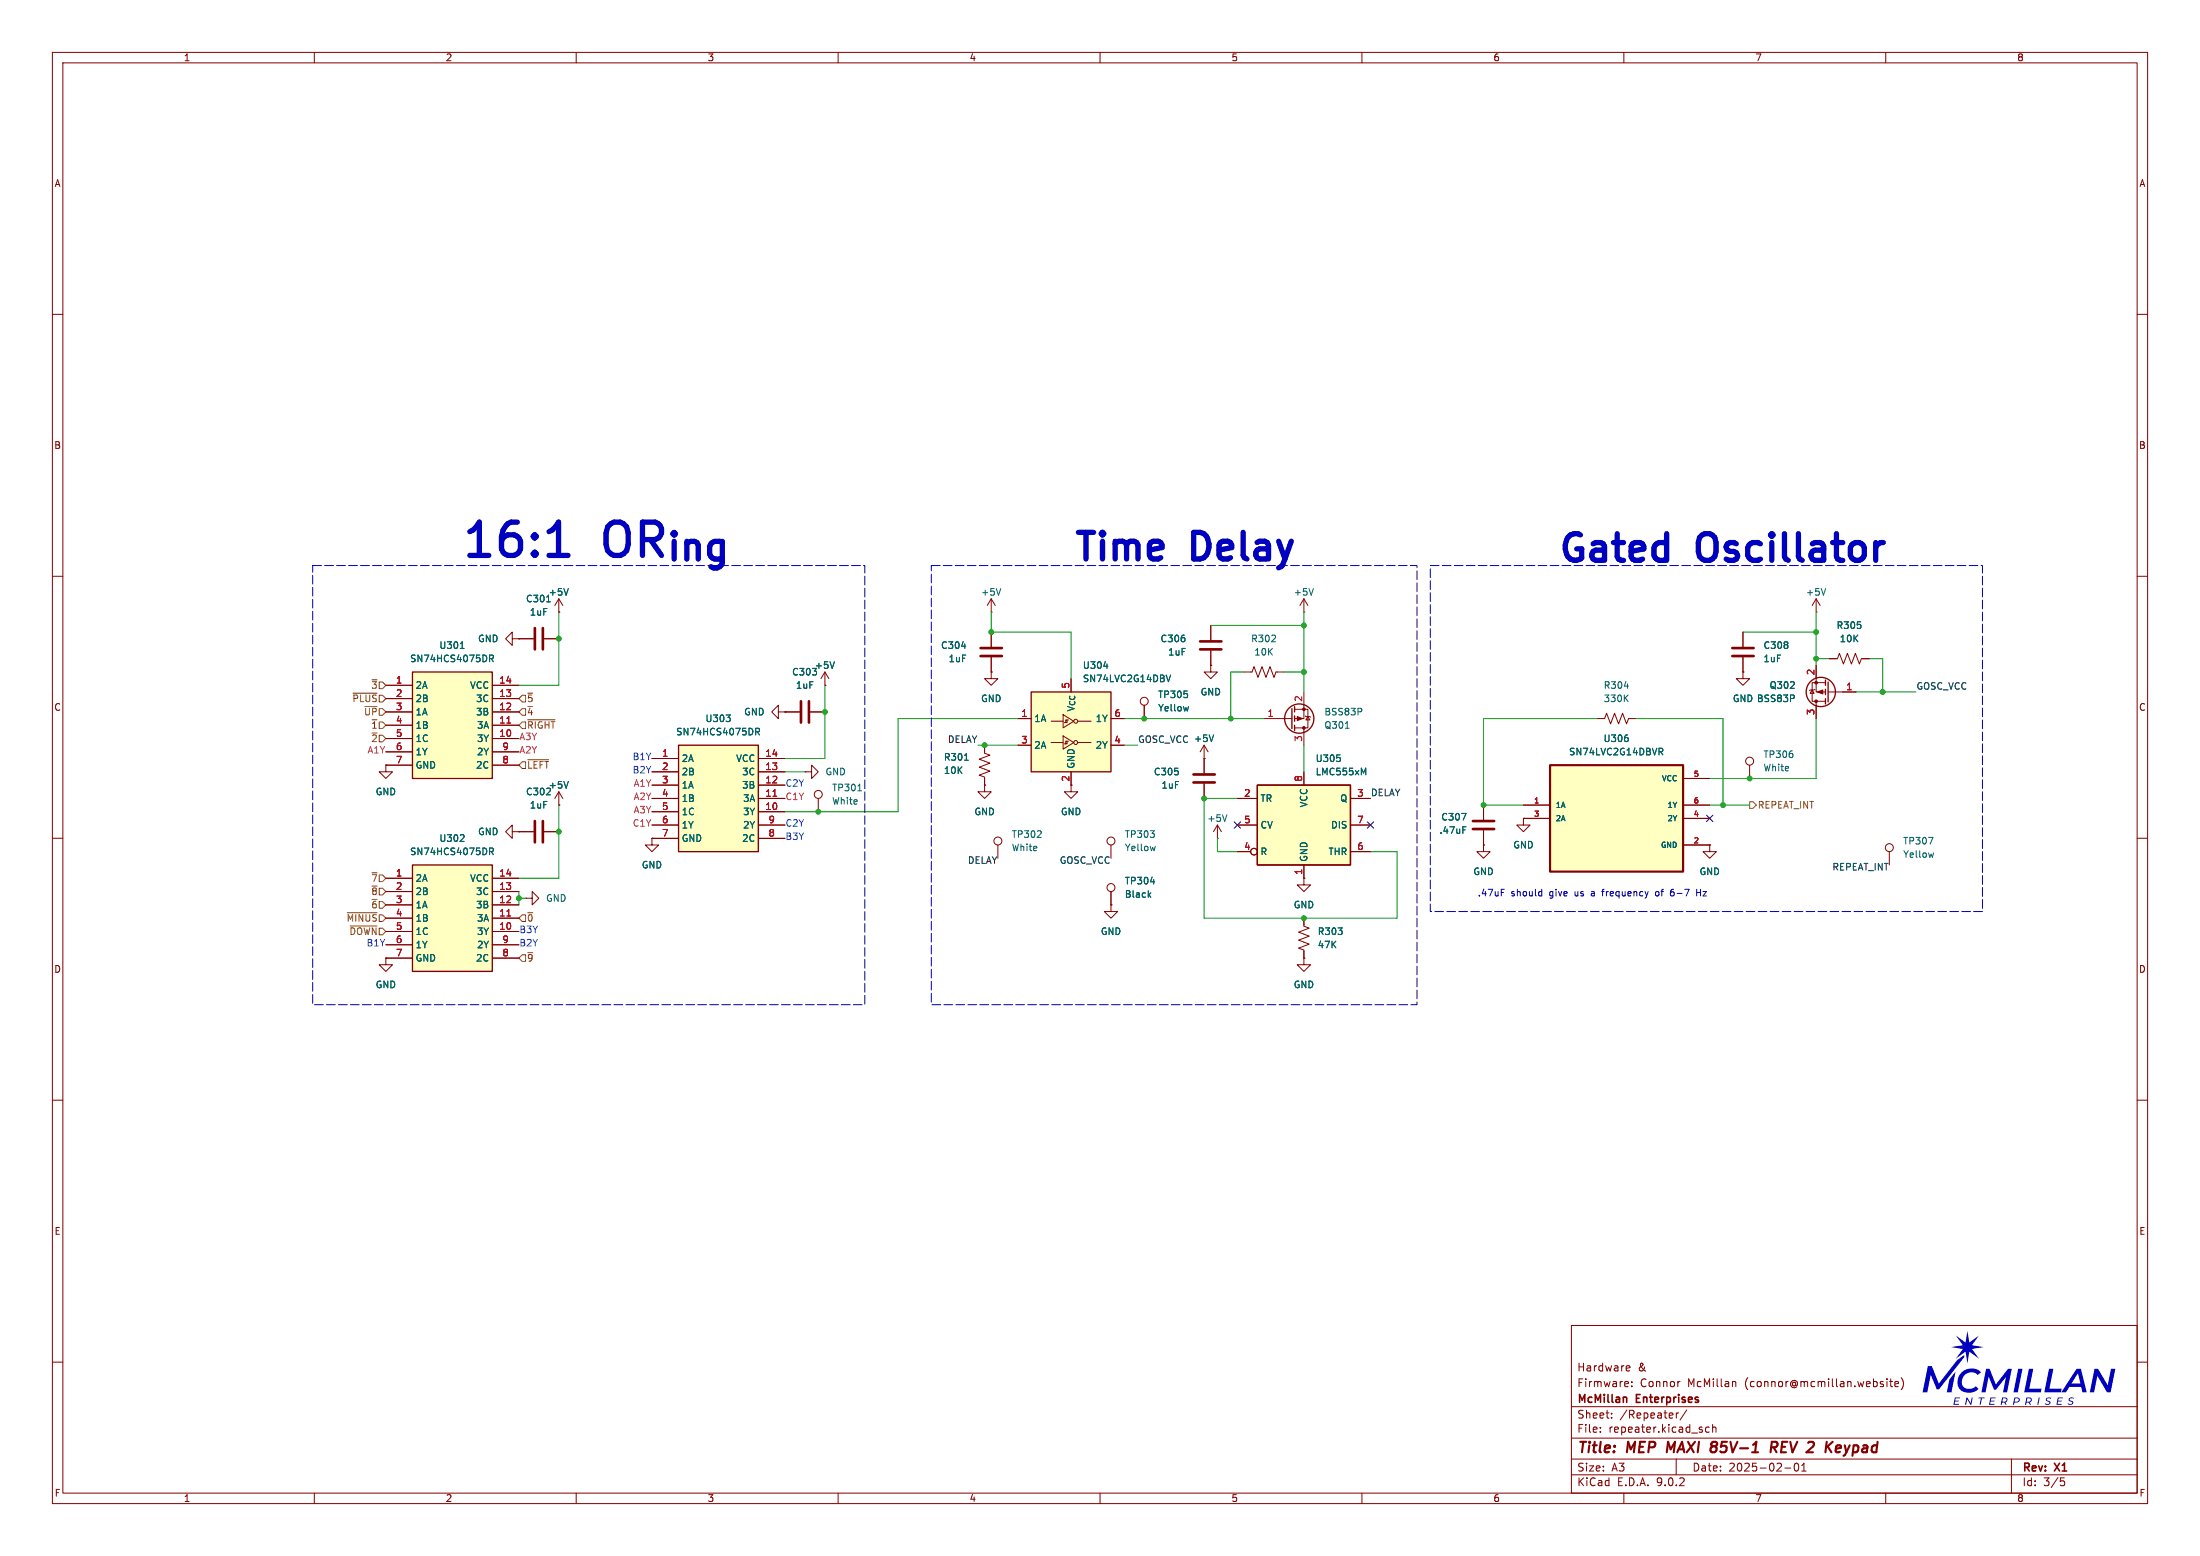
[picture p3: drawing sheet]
<svg xmlns="http://www.w3.org/2000/svg" width="420mm" height="297mm" viewBox="0 0 420 297" stroke-linecap="round" stroke-linejoin="round" font-family="sans-serif">
<g fill="none" stroke="#840000" stroke-width=".19">
<path d="M10 10h400v277h-400zM12 12h396v273h-396zM60 10v2M110 10v2M160 10v2M210 10v2M260 10v2M310 10v2M360 10v2M10 60h2M408 60h2M10 110h2"/>
<path d="M408 110h2M10 160h2M408 160h2M10 210h2M408 210h2M300 253h108v32h-108zM10 260h2M300 278.5h108M300 274.5h108M300 268.5h108M305.5 273.2v.2M305.5 272.5v.1"/>
<path d="M307.7 270.5v.2M307.7 269.8v.1M310.7 260.7l.4 .1 .1 .2-.8 .2M310.8 263.8l.1 .2-.7 .2M311.1 261.6l-.4 .1M311.5 264.5v.2M311.5 263.8v.1M320 278.5v3M320 269.7v1M320.4 269.7l-.2 .1-.2 .2M320.6 263.7h.1M322 269.1l-1.3 1.9"/>
<path d="M326.3 272.5l-.4-.1-.3 .3 .1 .6h.6M326.9 272.5l.3-.1 .3 .1 .1 .9M326.9 271.9v1.5M330.9 263.7h.3l.2 .2v.8M342.7 279.4l.2-.1a.8 .8 0 0 1 .5 .7 .8 .8 0 0 1-.5 .8l-.2-.2-.2-.4zM343.9 279.7l.5-.4v1.5M360.2 263.2v.1M360.2 263.7v1M360.7 263.7h.6M360.9 263.2v1.3l.4 .2M361.7 264.2l.7-.2v-.2l-.5-.1-.2 .2 .1 .7h.6M362.9 263a1.72 1.72 0 0 1 0 2.3"/>
<path d="M384 278.5v6.5M408 260h2M60 285v2M110 285v2M160 285v2M210 285v2M260 285v2M300 281.5h108M310 285v2M340.7 280.2h1.2M343.9 280.8h.9M360 285v2"/>
<path d="M393.4 282.1h.7M393.5 282.7h.4l.3 .2-.2 .6-.5 .1"/>
</g>
<path d="M318.4 275.2l-.2 2M327 276.1h.4M327.1 275.2h.4M327.4 276.1l.2 .1M327.5 277l-.3 .2M327.6 276l-.2 .1M338.1 276.3h.8a.55 .55 0 0 0 .4-.5 .55 .55 0 0 0-.3-.6h-.7l-.3 2M338.6 276.3l.5 .9M350.8 275.9l.6 .1v.3l-.9 .2M351.3 277.1l-.6 .1" fill="none" stroke="#840000" stroke-width=".4"/>
<path d="M310.3 266.7l.2 .2v.8" fill="none" stroke="#840000" stroke-width=".3"/>
<path d="M78.7 128.3h15.3v20.3h-15.3z" fill="#ffffc2"/>
<path d="M78.7 128.3h15.3v20.3h-15.3z" fill="none" stroke="#840000" stroke-width=".25"/>
<g fill="none" stroke="#840000" stroke-width=".19">
<path d="M73.7 130.8h5M73.7 133.4h5M73.7 135.9h5M73.7 138.4h5M94 130.8h5.1M94 133.4h5.1M94 135.9h5.1M94 138.4h5.1M73.7 141h5M73.7 143.5h5M73.7 146.1h5M94 141h5.1"/>
<path d="M94 143.5h5.1M94 146.1h5.1M106.7 153.7h.1M106.7 151.1l-.8 1.3M106.7 151.1l.7 1.3M106.7 151.1v2.6M156.2 152.4v2.5M204.5 149.9v1.2h1.2l-1.2 1.3-1.3-1.3h1.3M229.9 144.8v2.8M229.9 149.6v2.8M232.4 157.5l-.8 1.3M232.4 157.5l.8 1.3"/>
<path d="M232.4 157.5v2.5M190.5 161.3v2.5M212.1 161.3v2.5M212.1 170.2v2.5M232.4 160h.1M248.9 175.3v1.5l1 .4-2 .7 2 .8-2 .8 2 .7-2 .8 1 .4v1.5M248.9 167.6v1.3h1.3l-1.3 1.3-1.3-1.3h1.3M248.9 167.6h.1M248.9 182.9v1.3h1.3l-1.3 1.2-1.3-1.2h1.3M248.9 182.9h.1"/>
<circle cx="156.2" cy="151.6" r=".76"/>
<circle cx="190.5" cy="160.5" r=".76"/>
<circle cx="212.1" cy="169.4" r=".76"/>
<circle cx="212.1" cy="160.5" r=".76"/>
</g>
<path d="M96.8 138h.7" fill="none" stroke="#a90000" stroke-width=".19"/>
<path d="M87.9 123.8h.7M93.5 125.7l.6-.1 .1-.1-.1-.3-.6-.2v1.3M93.8 125.7l.4 .6M108.5 149.2l-.4 1.2M163.8 150.9h.7M234.2 155.5l-.4 1.3M219.3 170.8l.4 .5M219.6 168.3h.8M219.7 170.4l-.5 .5M220.5 161.5l-.2 .9" fill="none" stroke="#006464" stroke-width=".19"/>
<path d="M227.8 147.8h4.1M227.8 149.4h4.1" fill="none" stroke="#840000" stroke-width=".51"/>
<path d="M129.5 142.2h15.3v20.4h-15.3z" fill="#ffffc2"/>
<g fill="none" stroke="#840000" stroke-width=".25">
<path d="M348.5 129.8v1M348.5 131.6v1M348.5 133.4v1M349 130.2v3.8M129.5 142.2h15.3v20.4h-15.3z"/>
<circle cx="347.6" cy="132.1" r="2.79"/>
</g>
<g fill="none" stroke="#840000" stroke-width=".19">
<path d="M346.7 116.8h.1M346.7 114.3v2.5M346.7 114.3l-.8 1.3M346.7 114.3l.8 1.3M149.9 135.9h2.8M154.7 135.9h2.8M157.5 130.8h.1M157.5 128.3l-.8 1.2M157.5 128.3l.7 1.2M157.5 128.3v2.5M304.8 137.2h1.5l.4-1.1 .8 2.1 .7-2.1 .8 2.1 .8-2.1 .7 2.1 .4-1h1.5M332.7 128.3v1.2h1.3l-1.3 1.3-1.2-1.3h1.2"/>
<path d="M332.7 128.3h.1M332.7 120.7v2.7M332.7 125.5v2.8M345.9 131.7l.4 .6h-.7zM346.5 131.6l-1.1 .2M346.7 127v5.1h1.8M346.7 133.9v3.3M348.5 130.3h-2.6v3.6h2.6M349 132.1h5.3M73.7 146.1v1.2h1.2l-1.2 1.3-1.3-1.3h1.3M73.7 146.1h.1M124.5 144.8h5"/>
<path d="M124.5 147.3h5M124.5 149.9h5M124.5 152.4h5M124.5 154.9h5M124.5 157.5h5M144.8 144.8h5.1M144.8 147.3h5.1M144.8 149.9h5.1M144.8 152.4h5.1M144.8 154.9h5.1M144.8 157.5h5.1M153.7 147.3h1.2v-1.2l1.3 1.2-1.3 1.3v-1.3"/>
<path d="M153.7 147.3h.1M188 149.9v1.2h1.2l-1.2 1.3-1.3-1.3h1.3M188 149.9h.1M188 142.2v1.6l1 .3-2.1 .8 2.1 .8-2.1 .7 2.1 .8-2.1 .8 1.1 .3v1.6M229.9 144.8h.1M229.9 142.2l-.8 1.3M229.9 142.2l.7 1.3M229.9 142.2v2.6M100.3 171.5h1.3v-1.3l1.3 1.3-1.3 1.2v-1.2M100.3 171.5h.1M124.5 160v1.3h1.2l-1.2 1.3-1.3-1.3h1.3M124.5 160h.1"/>
<path d="M124.5 160h5M144.8 160h5.1M73.7 182.9v1.3h1.2l-1.2 1.2-1.3-1.2h1.3M73.7 182.9h.1"/>
</g>
<path d="M147.6 152h.7" fill="none" stroke="#a90000" stroke-width=".19"/>
<path d="M348.5 112.3l-.4 1.3M138.6 136.5h.8l-.4 .5M139.3 137.1v.5M144.3 139.7l.6-.1 .1-.2-.1-.3-.6-.1v1.3M144.6 139.7l.4 .6M159.3 126.3l-.4 1.3M310.1 131h.8M310.3 133.2l.5 .7M310.8 132.7l-.7 .7M342.5 132.8v.4M184.1 145.1h.8M231.7 140.3l-.4 1.2" fill="none" stroke="#006464" stroke-width=".19"/>
<g fill="#840000" stroke="#840000" stroke-width=".19">
<path d="M347 132.1l1-.4v.8z"/>
<circle cx="346.7" cy="133.9" r=".25"/>
<circle cx="346.7" cy="130.3" r=".25"/>
</g>
<path d="M152.9 133.9v4M154.4 133.9v4M330.7 123.7h4.1M330.7 125.2h4.1" fill="none" stroke="#840000" stroke-width=".51"/>
<path d="M78.7 165.1h15.3v20.3h-15.3z" fill="#ffffc2"/>
<path d="M78.7 165.1h15.3v20.3h-15.3z" fill="none" stroke="#840000" stroke-width=".25"/>
<g fill="none" stroke="#840000" stroke-width=".19">
<path d="M106.7 116.8h.1M106.7 114.3l-.8 1.3M106.7 114.3l.7 1.3M106.7 114.3v2.5M97.8 121.9v-1.2l-1.3 1.2 1.3 1.3v-1.3h1.3M99.1 121.9h.1M99.1 121.9h2.8M103.9 121.9h2.8M99.1 158.8h2.8M103.9 158.8h2.8M283.2 153.7v2.8M283.2 158.5v2.8"/>
<path d="M73.7 167.6h5M73.7 170.2h5M73.7 172.7h5M73.7 175.3h5M73.7 177.8h5M94 167.6h5.1M94 170.2h5.1M94 172.7h5.1M94 175.3h5.1M94 177.8h5.1M283.2 161.3v1.3h1.3l-1.3 1.2-1.3-1.2h1.3M283.2 161.3h.1"/>
<path d="M73.7 180.3h5M73.7 182.9h5M94 180.3h5.1M94 182.9h5.1"/>
</g>
<path d="M96.8 174.8h.7" fill="none" stroke="#a90000" stroke-width=".19"/>
<path d="M104.4 114.9h.7M108.5 112.3l-.4 1.3M88.5 159.5v.4M279 155.3h.9l-.6 1.2M279.3 157.8h.6M87.8 160.6h.8M93.5 162.5h.6l.1-.2-.1-.3-.6-.1v1.2M93.8 162.5l.4 .6" fill="none" stroke="#006464" stroke-width=".19"/>
<path d="M102.1 119.9v4.1M103.6 119.9v4.1M102.1 156.7v4.1M103.6 156.7v4.1M281.2 156.7h4M281.2 158.2h4" fill="none" stroke="#840000" stroke-width=".51"/>
<path d="M295.9 146.1h25.4v20.3h-25.4z" fill="#ffffc2"/>
<path d="M295.9 146.1h25.4v20.3h-25.4z" fill="none" stroke="#840000" stroke-width=".41"/>
<path d="M290.8 153.7h5.1M290.8 156.2h5.1M321.3 153.7h5.1M321.3 156.2h5.1M321.3 148.6h5.1M321.3 161.3h5.1" fill="none" stroke="#840000" stroke-width=".19"/>
<path d="M310.8 140.9v.5M316.7 142.8h.5l.2 .3-.1 .3-.6 .1M317 143.5l.4 .6" fill="none" stroke="#006464" stroke-width=".19"/>
<path d="M240 149.9h17.8v15.2h-17.8z" fill="#ffffc2"/>
<path d="M240 149.9h17.8v15.2h-17.8z" fill="none" stroke="#840000" stroke-width=".25"/>
<g fill="none" stroke="#840000" stroke-width=".19">
<path d="M189.2 116.8h.1M189.2 114.3l-.7 1.3M189.2 114.3l.8 1.3M189.2 114.3v2.5M189.2 128.3v1.2h1.3l-1.3 1.3-1.2-1.3h1.2M189.2 128.3h.1M189.2 120.7v2.7M189.2 125.5v2.8M349.2 125.7h1.6l.4-1 .7 2 .8-2 .7 2 .8-2 .8 2 .3-1h1.6M236.2 152.4h3.8M236.2 157.5h3.8M248.9 147.3v2.6"/>
<path d="M257.8 152.4h3.8M257.8 157.5h3.8M290.8 156.2v1.3h1.3l-1.3 1.3-1.2-1.3h1.2M290.8 156.2h.1M236.2 162.6h2.6M248.9 165.1v2.5M257.8 162.6h3.8"/>
<circle cx="239.4" cy="162.6" r=".63"/>
</g>
<path d="M191 112.3l-.4 1.3M183.6 123.3h.8M255.8 144.7v.5M260.3 147.5l.4-.9v1.3" fill="none" stroke="#006464" stroke-width=".19"/>
<path d="M187.2 123.7h4.1M187.2 125.2h4.1" fill="none" stroke="#840000" stroke-width=".51"/>
<path d="M196.8 132.1h15.3v15.2h-15.3z" fill="#ffffc2"/>
<g fill="none" stroke="#840000" stroke-width=".25">
<path d="M196.8 132.1h15.3v15.2h-15.3zM246.6 135.3v3.8M247.1 134.9v1M247.1 136.7v1M247.1 138.4v1"/>
<circle cx="248" cy="137.2" r="2.79"/>
</g>
<g fill="none" stroke="#840000" stroke-width=".19">
<path d="M231.1 119.4v2.8M248.9 116.8h.1M248.9 114.3l-.7 1.3M248.9 114.3l.8 1.3M248.9 114.3v2.5M148.6 135.9v-1.3l-1.3 1.3 1.3 1.3v-1.3h1.3M149.9 135.9h.1M194.3 137.2h2.5M200.7 137.7h2.2M202.9 136.4l2.1 1.3-2.1 1.2zM203.2 137.9h.5v-.5h-.2v.5M203.7 137.4h.3"/>
<path d="M205.7 137.7h2.6M212.1 137.2h2.5M218.4 134.6v2.6M231.1 127v1.3h1.3l-1.3 1.2-1.2-1.2h1.2M231.1 127h.1M231.1 124.2v2.8M237.5 128.3h1.5l.4-1 .8 2 .7-2 .8 2 .7-2 .8 2 .4-1h1.5M241.3 137.2h5.3M247.1 135.4h2.6v3.5h-2.6M248.9 132.1v5.1h-1.8M248.9 138.9v3.3M249.2 136.7l1 .2"/>
<path d="M249.7 136.8l.4 .6h-.8zM97.8 158.8v-1.3l-1.3 1.3 1.3 1.2v-1.2h1.3M99.1 158.8h.1M194.3 142.2h2.5M200.7 141.7h2.2M202.9 140.5l2.1 1.2-2.1 1.3zM203.2 142h.5v-.5h-.2v.5M203.7 141.5h.3M204.5 147.3v2.6M205.7 141.7h2.6M212.1 142.2h2.5M334 146.1v2.5"/>
<path d="M212.1 172.7v1.3h1.3l-1.3 1.3-1.3-1.3h1.3M212.1 172.7h.1M326.4 161.3v1.3h1.3l-1.3 1.2-1.3-1.2h1.3M326.4 161.3h.1M360.7 162.6v2.5"/>
<circle cx="205.4" cy="137.7" r=".38"/>
<circle cx="218.4" cy="133.9" r=".76"/>
<circle cx="205.4" cy="141.7" r=".38"/>
<circle cx="334" cy="145.3" r=".76"/>
<circle cx="360.7" cy="161.8" r=".76"/>
</g>
<path d="M250.7 112.3l-.4 1.3M210.7 127.2h.8M222.6 128.8l.5 1.3 .4-1.3M226.9 134.9l-.2 .8M256.8 139h.8M259.9 135.3v.4M368.2 159.8h.8l-.5 1.3M369.1 162.8l-.2 .8" fill="none" stroke="#006464" stroke-width=".19"/>
<g fill="#840000" stroke="#840000" stroke-width=".19">
<path d="M247.6 136.8l1.1 .4-1.1 .3z"/>
<circle cx="248.9" cy="138.9" r=".25"/>
<circle cx="248.9" cy="135.4" r=".25"/>
</g>
<path d="M229.1 122.4h4.1M229.1 124h4.1" fill="none" stroke="#840000" stroke-width=".51"/>
<g fill="none" stroke="#725600" stroke-width=".19">
<path d="M67.4 132.3h4.6M71 129.8h1M99.1 138.4l.6-.6h.6v1.3h-.6zM99.7 132.7h.6v1.3h-.6l-.6-.6zM99.7 135.3h.6v1.2h-.6l-.6-.6zM100.7 132.3h1M100.7 137.4h5.2M99.7 145.4h.6v1.3h-.6l-.6-.6zM100.7 145h4M334 153h.6l.7 .7-.7 .6h-.6zM66.3 174.2h5.7M66.8 176.8h5.2"/>
<path d="M71 166.6h1M99.7 174.6h.6v1.3h-.6l-.6-.6zM100.7 174.2h1M99.7 182.2h.6v1.3h-.6l-.6-.6zM100.7 181.8h1"/>
</g>
<g fill="none" stroke="#009600" stroke-width=".19">
<path d="M106.7 116.8v14h-7.6M189.2 116.8v3.9h15.3v8.8M231.1 119.4h17.8M248.9 116.8v15.3M346.7 116.8v10.2M157.5 130.8v14h-7.6M194.3 137.2h-22.9v17.7h-21.5M214.6 137.2h26.7M237.5 128.3h-2.6v8.9M245.1 128.3h3.8M304.8 137.2h-21.6v16.5h7.6M312.4 137.2h16.5v16.5"/>
<path d="M332.7 120.7h14M346.7 137.2v11.4h-20.3M346.7 125.7h2.5M354.3 132.1h11.5M356.9 125.7h2.5v6.4M106.7 153.7v13.9h-7.6M149.9 147.3h3.8M186.7 142.2h7.6M214.6 142.2h2.6M236.2 152.4h-6.3v22.9h36.8v-12.7h-5.1M248.9 142.2v5.1M326.4 153.7h7.6"/>
<path d="M99.1 170.2v2.5M99.1 171.5h1.2M232.4 160v2.6h3.8"/>
</g>
<path d="M235.6 156.9l1.2 1.2M236.8 156.9l-1.2 1.2M261 156.9l1.2 1.2M262.2 156.9l-1.2 1.2M325.8 155.6l1.2 1.2M327 155.6l-1.2 1.2" fill="none" stroke="#000084" stroke-width=".19"/>
<g fill="none" stroke="#0000c2" stroke-width=".19">
<path d="M286.6 169.7h.6M294 170.2h.3M294.3 169.7v1.3M294.3 171h-.3M305.8 170.2h.4M306.1 169.7l-.2 .2v1.1M316.6 170.2h-.3l-.3 .2 .1 .5 .2 .1h.3M319 170.3l.4-.1 .1 .2M319.5 169.7l-.4 .2M319.5 170.9l-.1 .1h-.4M323.9 169.7v1.3M323.9 170.4h.7"/>
<path d="M324.6 169.7v1.3"/>
</g>
<path d="M104.8 106h3.6M359 103.6h.5" fill="none" stroke="#0000c2" stroke-width="1"/>
<path d="M59.7 108h105.4v83.8h-105.4zM177.8 108h92.7v83.8h-92.7zM273 108h105.5v66h-105.5z" fill="none" stroke="#0000c2" stroke-width=".19" stroke-dasharray="1.7 .6"/>
<g fill="#0000c2">
<path d="M373.3 261.8l-.8 4h-.9l.5-2.5z"/>
<path d="M372.7 260.7l-2.6 3.4z"/>
<path d="M373.4 254.9l1.8 1.4 .4-2.3 .3 2.3 1.9-1.4-1.3 1.9 2.2 .3-2.2 .4 1.3 1.8-1.9-1.3-.3 2.3-.4-2.3-1.8 1.3 1.3-1.8-2.2-.4 2.2-.3z"/>
<path d="M368 260.7h.8l1.3 3.4 3.5-4.5 1.4-.9v.3l-4.8 6.2h-.5l-1.1-2.8-.7 3.4h-.9z"/>
<path d="M373.2 266.7h1l-.1 .2h-.8v.4h.7l-.1 .2h-.7l-.1 .5h.9l-.1 .1h-1z"/>
<path d="M375.4 266.7h.2l.6 1.1 .2-1.1h.2l-.3 1.4h-.1l-.7-1-.2 1h-.2z"/>
<path d="M377.7 266.7h1.2l-.1 .2h-.4l-.3 1.2h-.2l.3-1.2h-.5z"/>
<path d="M374.4 262a2.63 2.63 0 0 1 3.8 0l-.6 .5-.5-.4a1.77 1.77 0 0 0-2.2 .5 1.77 1.77 0 0 0 .1 2.3l.9 .2a1.71 1.71 0 0 0 1.3-.5l.5 .5a2.28 2.28 0 0 1-2.4 .7 2.28 2.28 0 0 1-1.6-1.9 2.68 2.68 0 0 1 .7-1.9z"/>
<path d="M379.1 261.3h.7l1.2 3 2.3-3h.8l-.9 4.5h-.8l.6-3-2 2.5h-.3l-1.1-2.5-.6 3h-.8z"/>
<path d="M385.3 261.3h.8l-.9 4.5h-.8z"/>
<path d="M380 266.7h1l-.1 .2h-.8v.4h.7l-.1 .2h-.7l-.1 .5h.9l-.1 .1h-1z"/>
<path d="M382.2 266.7l.7 .1 .3 .1v.5l-.4 .3 .3 .4h-.2l-.3-.4h-.4l-.1 .4h-.2l.2-.6h.7l.2-.2-.1-.3-.5-.1-.1 .6h-.2z"/>
<path d="M384.6 266.7l.8 .1 .2 .5-.3 .4h-.7l-.1 .4h-.2l.1-.6h.7l.3-.2-.1-.3-.6-.1-.1 .6h-.2z"/>
<path d="M387.3 261.3h.9l-.8 3.8h2.3l-.1 .7h-3.2z"/>
<path d="M391.2 261.3h.8l-.8 3.8h2.4l-.2 .7h-3.1z"/>
<path d="M386.9 266.7l.6 .1 .3 .1v.5l-.3 .3 .2 .4h-.2l-.2-.4h-.4l-.1 .4h-.2l.1-.6h.7l.3-.2-.1-.3-.6-.1-.1 .6h-.2z"/>
<path d="M389.2 266.7h.2l-.3 1.4h-.2z"/>
<path d="M390.7 266.9l.4-.2 .5 .1-.1 .2-.5-.1-.3 .2 .1 .2 .6 .3v.3l-.2 .2h-.5l-.4-.1 .1-.2 .5 .2 .3-.2v-.2l-.6-.3z"/>
<path d="M396.4 261.3h.9l1.1 4.5h-.9l-.2-1.1h-2.3l-.6 1.1h-.9l1.1-1.7h2.5l-.4-2-1.2 2h-.9z"/>
<path d="M399.8 261.3h.7l1.9 3.1 .6-3.1h.8l-.9 4.5h-.7l-1.8-3.2-.6 3.2h-.9z"/>
<path d="M392.8 266.7h1v.2h-.8l-.1 .4h.7v.2h-.7l-.1 .5h.8v.1h-1z"/>
<path d="M395 266.9l.4-.2 .5 .1-.1 .2-.4-.1-.3 .2 .1 .2 .6 .3v.3l-.2 .2h-.5l-.4-.1 .1-.2 .5 .2 .3-.2-.1-.2-.6-.3z"/>
</g>
<g fill="none" stroke="#006464" stroke-width=".19">
<path d="M104.4 114.9h.7M108.5 112.3l-.4 1.3M87.9 123.8h.7M93.5 125.7l.6-.1 .1-.1-.1-.3-.6-.2v1.3M93.8 125.7l.4 .6M138.6 136.5h.8l-.4 .5M139.3 137.1v.5M144.3 139.7l.6-.1 .1-.2-.1-.3-.6-.1v1.3M144.6 139.7l.4 .6M159.3 126.3l-.4 1.3M183.6 123.3h.8M210.7 127.2h.8"/>
<path d="M222.6 128.8l.5 1.3 .4-1.3M226.9 134.9l-.2 .8M342.5 132.8v.4M88.5 159.5v.4M108.5 149.2l-.4 1.2M184.1 145.1h.8M231.7 140.3l-.4 1.2M255.8 144.7v.5M260.3 147.5l.4-.9v1.3M279 155.3h.9l-.6 1.2M279.3 157.8h.6M310.8 140.9v.5"/>
<path d="M316.7 142.8h.5l.2 .3-.1 .3-.6 .1M317 143.5l.4 .6M87.8 160.6h.8M93.5 162.5h.6l.1-.2-.1-.3-.6-.1v1.2M93.8 162.5l.4 .6M219.3 170.8l.4 .5M219.6 168.3h.8M219.7 170.4l-.5 .5"/>
</g>
<g fill="none" stroke="#840000" stroke-width=".19">
<path d="M106.7 116.8h.1M231.1 119.4v2.8M73.7 135.9h5M73.7 130.8h5M73.7 133.4h5M73.7 138.4h5M94 135.9h5.1M94 130.8h5.1M94 133.4h5.1M94 138.4h5.1M99.1 121.9h.1M99.1 121.9h2.8"/>
<path d="M103.9 121.9h2.8M149.9 135.9h.1M149.9 135.9h2.8M154.7 135.9h2.8M157.5 130.8h.1M189.2 128.3h.1M189.2 120.7v2.7M189.2 125.5v2.8M194.3 137.2h2.5M212.1 137.2h2.5M218.4 134.6v2.6M231.1 127h.1"/>
<path d="M231.1 124.2v2.8M332.7 128.3h.1M332.7 120.7v2.7M332.7 125.5v2.8M346.7 127v2.5M346.7 134.6v2.6M349.2 125.7h1.3M351.8 132.1h2.5M355.6 125.7h1.3M73.7 146.1h.1M73.7 141h5M73.7 143.5h5"/>
<path d="M73.7 146.1h5M94 141h5.1M94 143.5h5.1M94 146.1h5.1M99.1 158.8h.1M99.1 158.8h2.8M103.9 158.8h2.8M106.7 153.7h.1M124.5 152.4h5M124.5 157.5h5M124.5 144.8h5M124.5 147.3h5"/>
<path d="M124.5 149.9h5M124.5 154.9h5M144.8 152.4h5.1M144.8 157.5h5.1M144.8 144.8h5.1M144.8 147.3h5.1M144.8 149.9h5.1M144.8 154.9h5.1M188 149.9h.1M188 142.2v1.3M188 148.6v1.3M194.3 142.2h2.5"/>
<path d="M204.5 147.3v2.6M212.1 142.2h2.5M229.9 144.8h.1M229.9 144.8v2.8M229.9 149.6v2.8M236.2 152.4h3.8M236.2 157.5h3.8M248.9 147.3v2.6M257.8 152.4h3.8M257.8 157.5h3.8M283.2 153.7v2.8M283.2 158.5v2.8"/>
<path d="M290.8 156.2h.1M290.8 153.7h5.1M290.8 156.2h5.1M321.3 153.7h5.1M321.3 156.2h5.1M321.3 148.6h5.1M73.7 167.6h5M73.7 170.2h5M73.7 172.7h5M73.7 175.3h5M73.7 177.8h5M94 167.6h5.1"/>
<path d="M94 170.2h5.1M94 172.7h5.1M94 175.3h5.1M94 177.8h5.1M124.5 160h.1M124.5 160h5M144.8 160h5.1M212.1 172.7h.1M212.1 170.2v2.5M236.2 162.6h2.6M248.9 167.6h.1M248.9 165.1v2.5"/>
<path d="M248.9 175.3v1.2M257.8 162.6h3.8M283.2 161.3h.1M321.3 161.3h5.1M326.4 161.3h.1M73.7 182.9h.1M73.7 180.3h5M73.7 182.9h5M94 180.3h5.1M94 182.9h5.1M248.9 182.9h.1M248.9 181.6v1.3"/>
<circle cx="239.4" cy="162.6" r=".63"/>
</g>
<path d="M96.8 138h.7M147.6 152h.7M96.8 174.8h.7" fill="none" stroke="#a90000" stroke-width=".19"/>
<g fill="#009600" stroke="#009600" stroke-width=".19">
<circle cx="99.1" cy="171.5" r=".46"/>
<circle cx="218.4" cy="137.2" r=".46"/>
<circle cx="189.2" cy="120.7" r=".46"/>
<circle cx="248.9" cy="119.4" r=".46"/>
<circle cx="106.7" cy="121.9" r=".46"/>
<circle cx="106.7" cy="158.8" r=".46"/>
<circle cx="156.2" cy="154.9" r=".46"/>
<circle cx="157.5" cy="135.9" r=".46"/>
<circle cx="188" cy="142.2" r=".46"/>
<circle cx="346.7" cy="120.7" r=".46"/>
<circle cx="283.2" cy="153.7" r=".46"/>
<circle cx="248.9" cy="175.3" r=".46"/>
<circle cx="229.9" cy="152.4" r=".46"/>
<circle cx="234.9" cy="137.2" r=".46"/>
<circle cx="248.9" cy="128.3" r=".46"/>
<circle cx="359.4" cy="132.1" r=".46"/>
<circle cx="346.7" cy="125.7" r=".46"/>
<circle cx="328.9" cy="153.7" r=".46"/>
<circle cx="334" cy="148.6" r=".46"/>
</g>
<g font-size="8.8" fill="#0000c2">
<text x="87.5" y="107.8">16:1</text>
<text x="115.2" y="107.8">OR_{ing}</text>
</g>
<g font-size="7.1" fill="#0000c2">
<text x="204.4" y="108.5">Time</text>
<text x="227.7" y="108.5">Delay</text>
<text x="296.8" y="108.7">Gated</text>
<text x="324.3" y="108.7">Oscillator</text>
</g>
<g font-size="2.8" fill="#840000">
<text x="301" y="277.9">Title:</text>
<text x="310.6" y="277.9">MEP</text>
<text x="319.1" y="277.9">MAXI</text>
<text x="328.2" y="277.9">85V-1</text>
<text x="340.5" y="277.9">REV 2</text>
<text x="352.6" y="277.9">Keypad</text>
</g>
<g font-size="2.1" fill="#840000">
<text x="301" y="262">Hardware</text>
<text x="312.6" y="262">&amp;</text>
<text x="301" y="268.2">McMillan</text>
<text x="301" y="265">Firmware:</text>
<text x="312.4" y="268.2">Enterprises</text>
<text x="313.1" y="265">Connor</text>
<text x="322.2" y="265">McMillan</text>
<text x="333.2" y="265">(connor@mcmillan.website)</text>
<text x="301" y="273.7">File:</text>
<text x="301" y="271">Sheet:</text>
<text x="307.1" y="273.7">repeater.kicad_sch</text>
<text x="309.2" y="271">/Repeater/</text>
<text x="301" y="281.1">Size:</text>
<text x="307.6" y="281.1">A3</text>
<text x="323" y="281.1">Date:</text>
<text x="330" y="281.1">2025-02-01</text>
<text x="386" y="281.3">Rev:</text>
<text x="392.4" y="281.3">X1</text>
<text x="301" y="283.9">KiCad</text>
<text x="308.7" y="283.9">E.D.A.</text>
<text x="316.3" y="283.9">9.0.2</text>
<text x="386" y="283.9">Id:</text>
<text x="390.1" y="283.9">3/5</text>
</g>
<g font-size="1.8" fill="#840000">
<text x="35" y="11.9">1</text>
<text x="85" y="11.9">2</text>
<text x="135" y="11.9">3</text>
<text x="185" y="11.9">4</text>
<text x="235" y="11.9">5</text>
<text x="285" y="11.9">6</text>
<text x="335" y="11.9">7</text>
<text x="385" y="11.9">8</text>
<text x="10.3" y="35.9">A</text>
<text x="408.3" y="35.9">A</text>
<text x="10.3" y="85.9">B</text>
<text x="408.2" y="85.9">B</text>
<text x="10.3" y="135.9">C</text>
<text x="408.2" y="135.9">C</text>
<text x="204.2" y="149.3" transform="rotate(-90 204.2 149.3)">2</text>
<text x="10.3" y="185.9">D</text>
<text x="408.2" y="185.9">D</text>
<text x="10.3" y="235.9">E</text>
<text x="408.3" y="235.9">E</text>
<text x="10.3" y="285.9">F</text>
<text x="35" y="286.9">1</text>
<text x="85" y="286.9">2</text>
<text x="135" y="286.9">3</text>
<text x="185" y="286.9">4</text>
<text x="235" y="286.9">5</text>
<text x="285" y="286.9">6</text>
<text x="335" y="286.9">7</text>
<text x="385" y="286.9">8</text>
<text x="408.3" y="285.9">F</text>
</g>
<g font-size="1.8" fill="#006464">
<text x="104.6" y="113.9">+5V</text>
<text x="187.2" y="113.9">+5V</text>
<text x="246.9" y="113.9">+5V</text>
<text x="344.7" y="113.9">+5V</text>
<text x="100.3" y="115.2">C301</text>
<text x="101" y="117.7">1uF</text>
<text x="83.8" y="124.1">U301</text>
<text x="91.2" y="122.8">GND</text>
<text x="179.5" y="124.1">C304</text>
<text x="221.5" y="122.8">C306</text>
<text x="222.9" y="125.3">1uF</text>
<text x="238.7" y="122.8">R302</text>
<text x="239.4" y="125.3">10K</text>
<text x="336.6" y="124.1">C308</text>
<text x="350.5" y="120.2">R305</text>
<text x="351.1" y="122.8">10K</text>
<text x="78.2" y="126.6">SN74HCS4075DR</text>
<text x="79.2" y="131.7">2A</text>
<text x="89.6" y="131.7">VCC</text>
<text x="151.1" y="129.1">C303</text>
<text x="151.8" y="131.7">1uF</text>
<text x="155.4" y="127.9">+5V</text>
<text x="181" y="126.6">1uF</text>
<text x="206.6" y="127.9">U304</text>
<text x="206.6" y="130.4">SN74LVC2G14DBV</text>
<text x="306.1" y="131.7">R304</text>
<text x="336.6" y="126.6">1uF</text>
<text x="337.7" y="131.7">Q302</text>
<text x="79.2" y="134.2">2B</text>
<text x="79.2" y="136.8">1A</text>
<text x="90.8" y="134.2">3C</text>
<text x="90.8" y="136.8">3B</text>
<text x="142" y="136.8">GND</text>
<text x="187.2" y="134.2">GND</text>
<text x="205.3" y="136" transform="rotate(-90 205.3 136)">V_{CC}</text>
<text x="221" y="133.5">TP305</text>
<text x="221" y="136">Yellow</text>
<text x="229.1" y="132.9">GND</text>
<text x="252.7" y="136.8">BSS83P</text>
<text x="306.1" y="134.2">330K</text>
<text x="330.7" y="134.2">GND BSS83P</text>
<text x="79.2" y="139.3">1B</text>
<text x="79.2" y="141.8">1C</text>
<text x="91" y="139.3">3A</text>
<text x="91" y="141.8">3Y</text>
<text x="129" y="140.6">SN74HCS4075DR</text>
<text x="134.6" y="138">U303</text>
<text x="197.4" y="138">1A</text>
<text x="197.4" y="143.1">2A</text>
<text x="209.1" y="138">1Y</text>
<text x="209.1" y="143.1">2Y</text>
<text x="227.8" y="141.8">+5V</text>
<text x="252.7" y="139.3">Q301</text>
<text x="306" y="141.8">U306</text>
<text x="79.2" y="144.4">1Y</text>
<text x="79.2" y="146.9">GND</text>
<text x="90.8" y="146.9">2C</text>
<text x="91" y="144.4">2Y</text>
<text x="130" y="145.6">2A</text>
<text x="130" y="148.2">2B</text>
<text x="140.4" y="145.6">VCC</text>
<text x="141.6" y="148.2">3C</text>
<text x="157.5" y="148.2">GND</text>
<text x="180.1" y="145.4">R301</text>
<text x="180.1" y="147.9">10K</text>
<text x="205.3" y="146.8" transform="rotate(-90 205.3 146.8)">GND</text>
<text x="220.2" y="148.2">C305</text>
<text x="251.1" y="148.2">LMC555xM</text>
<text x="251.1" y="145.6">U305</text>
<text x="299.4" y="144.4">SN74LVC2G14DBVR</text>
<text x="336.6" y="144.9">TP306</text>
<text x="336.6" y="147.4">White</text>
<text x="71.6" y="152">GND</text>
<text x="100.3" y="152">C302</text>
<text x="101" y="154.5">1uF</text>
<text x="104.6" y="150.7">+5V</text>
<text x="130" y="150.7">1A</text>
<text x="130" y="153.3">1B</text>
<text x="130" y="155.8">1C</text>
<text x="141.6" y="150.7">3B</text>
<text x="141.8" y="153.3">3A</text>
<text x="141.8" y="155.8">3Y</text>
<text x="158.8" y="151.2">TP301</text>
<text x="158.8" y="153.8">White</text>
<text x="185.9" y="155.8">GND</text>
<text x="202.4" y="155.8">GND</text>
<text x="221.6" y="150.7">1uF</text>
<text x="240.5" y="153.3">TR</text>
<text x="249.8" y="154.2" transform="rotate(-90 249.8 154.2)">VCC</text>
<text x="255.8" y="153.3">Q</text>
<text x="83.8" y="160.9">U302</text>
<text x="91.2" y="159.6">GND</text>
<text x="130" y="158.3">1Y</text>
<text x="130" y="160.9">GND</text>
<text x="141.6" y="160.9">2C</text>
<text x="141.8" y="158.3">2Y</text>
<text x="193" y="160.1">TP302</text>
<text x="214.6" y="160.1">TP303</text>
<text x="230.4" y="157.1">+5V</text>
<text x="240.5" y="158.3">CV</text>
<text x="254" y="158.3">DIS</text>
<text x="274.7" y="159.4">.47uF</text>
<text x="275.1" y="156.8">C307</text>
<text x="363.2" y="161.4">TP307</text>
<text x="78.2" y="163.4">SN74HCS4075DR</text>
<text x="122.4" y="166">GND</text>
<text x="193" y="162.7">White</text>
<text x="214.6" y="162.7">Yellow</text>
<text x="240.5" y="163.4">R</text>
<text x="249.8" y="164.6" transform="rotate(-90 249.8 164.6)">GND</text>
<text x="253.5" y="163.4">THR</text>
<text x="281.2" y="167.2">GND</text>
<text x="288.8" y="162.2">GND</text>
<text x="324.4" y="167.2">GND</text>
<text x="363.2" y="163.9">Yellow</text>
<text x="79.2" y="168.5">2A</text>
<text x="79.2" y="171">2B</text>
<text x="79.2" y="173.6">1A</text>
<text x="89.6" y="168.5">VCC</text>
<text x="90.8" y="171">3C</text>
<text x="90.8" y="173.6">3B</text>
<text x="104.1" y="172.3">GND</text>
<text x="214.6" y="169">TP304</text>
<text x="214.6" y="171.6">Black</text>
<text x="246.9" y="173.6">GND</text>
<text x="79.2" y="176.1">1B</text>
<text x="79.2" y="178.7">1C</text>
<text x="91" y="176.1">3A</text>
<text x="91" y="178.7">3Y</text>
<text x="210.1" y="178.7">GND</text>
<text x="251.5" y="178.7">R303</text>
<text x="79.2" y="181.2">1Y</text>
<text x="79.2" y="183.7">GND</text>
<text x="90.8" y="183.7">2C</text>
<text x="91" y="181.2">2Y</text>
<text x="251.5" y="181.2">47K</text>
<text x="71.6" y="188.8">GND</text>
<text x="246.9" y="188.8">GND</text>
</g>
<g font-size="1.8" fill="#725600">
<text x="70.8" y="131.7">~{3}</text>
<text x="67.2" y="134.2">~{PLUS}</text>
<text x="69.4" y="136.8">~{UP}</text>
<text x="100.5" y="134.2">~{5}</text>
<text x="100.5" y="136.8">~{4}</text>
<text x="70.8" y="139.3">~{1}</text>
<text x="70.8" y="141.8">~{2}</text>
<text x="100.5" y="139.3">~{RIGHT}</text>
<text x="100.5" y="146.9">~{LEFT}</text>
<text x="335.5" y="154.5">REPEAT_INT</text>
<text x="70.8" y="173.6">~{6}</text>
<text x="70.8" y="168.5">~{7}</text>
<text x="70.8" y="171">~{8}</text>
<text x="66.1" y="176.1">~{MINUS}</text>
<text x="66.6" y="178.7">~{DOWN}</text>
<text x="100.5" y="176.1">~{0}</text>
<text x="100.5" y="183.7">~{9}</text>
</g>
<g font-size="1.8" fill="#a90000">
<text x="75.5" y="130.6">1</text>
<text x="95.2" y="130.6">14</text>
<text x="204.2" y="131.5" transform="rotate(-90 204.2 131.5)">5</text>
<text x="346.5" y="129" transform="rotate(-90 346.5 129)">2</text>
<text x="352.4" y="131.8">1</text>
<text x="75.5" y="133.1">2</text>
<text x="75.5" y="135.6">3</text>
<text x="95.2" y="133.1">13</text>
<text x="95.2" y="135.6">12</text>
<text x="194.9" y="136.9">1</text>
<text x="212.7" y="136.9">6</text>
<text x="241.9" y="136.9">1</text>
<text x="248.7" y="134.1" transform="rotate(-90 248.7 134.1)">2</text>
<text x="346.5" y="136.6" transform="rotate(-90 346.5 136.6)">3</text>
<text x="75.5" y="138.2">4</text>
<text x="75.5" y="140.7">5</text>
<text x="75.5" y="143.3">6</text>
<text x="95.2" y="138.2">11</text>
<text x="95.2" y="140.7">10</text>
<text x="95.8" y="143.3">9</text>
<text x="194.9" y="142">3</text>
<text x="212.7" y="142">4</text>
<text x="248.7" y="141.7" transform="rotate(-90 248.7 141.7)">3</text>
<text x="75.5" y="145.8">7</text>
<text x="95.8" y="145.8">8</text>
<text x="126.3" y="144.5">1</text>
<text x="126.3" y="147.1">2</text>
<text x="126.3" y="149.6">3</text>
<text x="146" y="144.5">14</text>
<text x="146" y="147.1">13</text>
<text x="146" y="149.6">12</text>
<text x="248.7" y="149.3" transform="rotate(-90 248.7 149.3)">8</text>
<text x="126.3" y="152.1">4</text>
<text x="126.3" y="154.7">5</text>
<text x="146" y="152.1">11</text>
<text x="146" y="154.7">10</text>
<text x="237.4" y="152.1">2</text>
<text x="259" y="152.1">3</text>
<text x="126.3" y="157.2">6</text>
<text x="126.3" y="159.8">7</text>
<text x="146.6" y="157.2">9</text>
<text x="146.6" y="159.8">8</text>
<text x="237.4" y="157.2">5</text>
<text x="259" y="157.2">7</text>
<text x="75.5" y="167.4">1</text>
<text x="95.2" y="167.4">14</text>
<text x="237.4" y="162.3">4</text>
<text x="248.7" y="167.1" transform="rotate(-90 248.7 167.1)">1</text>
<text x="259" y="162.3">6</text>
<text x="75.5" y="169.9">2</text>
<text x="75.5" y="172.5">3</text>
<text x="95.2" y="169.9">13</text>
<text x="95.2" y="172.5">12</text>
<text x="75.5" y="175">4</text>
<text x="75.5" y="177.5">5</text>
<text x="95.2" y="175">11</text>
<text x="95.2" y="177.5">10</text>
<text x="75.5" y="180.1">6</text>
<text x="75.5" y="182.6">7</text>
<text x="95.8" y="180.1">9</text>
<text x="95.8" y="182.6">8</text>
</g>
<g font-size="1.8" fill="#0f0f0f">
<text x="365.8" y="131.7">GOSC_VCC</text>
<text x="180.8" y="141.9">DELAY</text>
<text x="217.2" y="141.9">GOSC_VCC +5V</text>
<text x="261.6" y="152.1">DELAY</text>
<text x="184.7" y="165.2">DELAY</text>
<text x="202.2" y="165.2">GOSC_VCC</text>
<text x="349.7" y="166.5">REPEAT_INT</text>
</g>
<g font-size="1.8" fill="#ff0073">
<text x="99.1" y="141.5">A3Y</text>
<text x="70.1" y="144">A1Y</text>
<text x="99.1" y="144">A2Y</text>
<text x="120.9" y="155.5">A3Y</text>
<text x="120.9" y="150.4">A1Y</text>
<text x="120.9" y="152.9">A2Y</text>
<text x="149.9" y="152.9">C1Y</text>
<text x="120.7" y="158">C1Y</text>
</g>
<g font-size="1.8" fill="#006fff">
<text x="120.7" y="145.3">B1Y</text>
<text x="120.7" y="147.8">B2Y</text>
<text x="149.9" y="150.4">C2Y</text>
<text x="149.9" y="160.5">B3Y</text>
<text x="149.9" y="158">C2Y</text>
<text x="99.1" y="178.3">B3Y</text>
<text x="69.9" y="180.9">B1Y</text>
<text x="99.1" y="180.9">B2Y</text>
</g>
<g font-size="1.8" fill="#0000c2">
<text x="282" y="171.3">.47uF</text>
<text x="288.5" y="171.3">should</text>
<text x="295.9" y="171.3">give</text>
<text x="300.9" y="171.3">us</text>
<text x="304.3" y="171.3">a</text>
<text x="306.6" y="171.3">frequency</text>
<text x="317" y="171.3">of</text>
<text x="320.1" y="171.3">6-7</text>
<text x="325.3" y="171.3">Hz</text>
</g>
<g font-size="1.4" fill="#006464">
<text x="317.1" y="149.3">VCC</text>
<text x="296.9" y="154.4">1A</text>
<text x="318.2" y="154.4">1Y</text>
<text x="296.9" y="156.9">2A</text>
<text x="318.2" y="156.9">2Y</text>
<text x="316.9" y="162">GND</text>
</g>
<g font-size="1.4" fill="#a90000">
<text x="323.2" y="148.3">5</text>
<text x="292.8" y="153.4">1</text>
<text x="292.8" y="156">3</text>
<text x="323.2" y="153.4">6</text>
<text x="323.2" y="156">4</text>
<text x="323.2" y="161">2</text>
</g>
</svg>
